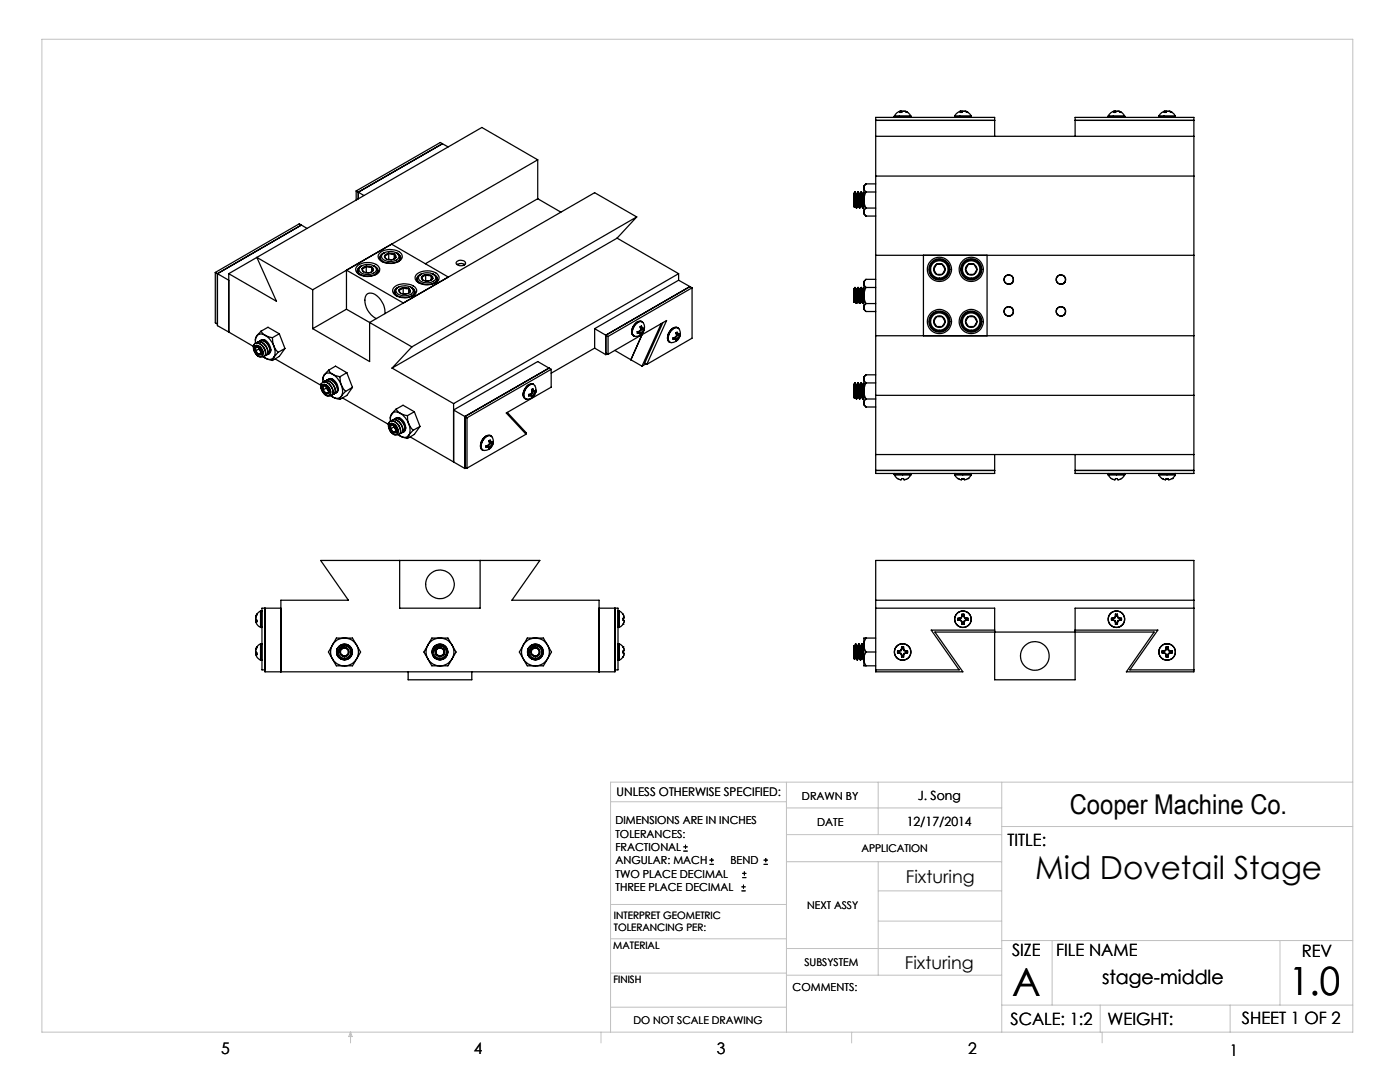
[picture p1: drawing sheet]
<svg xmlns="http://www.w3.org/2000/svg" width="279mm" height="216mm" viewBox="0 0 279 216" stroke-linecap="round" stroke-linejoin="round" font-family="sans-serif">
<g fill="none" stroke="#000" stroke-width=".2">
<path d="M136.4 169.8h.8M136.4 169h.8M136.8 168.6v.8M141.6 172.5h.9M141.6 171.6h.9M142 171.2v.8M148 177.8h.8M148 177h.8M148.1 175.1h.8M148.1 174.3h.8M148.4 176.5v.8M148.6 173.9v.8"/>
<path d="M152.4 172.5h.8M152.4 171.6h.8M152.8 171.2v.8"/>
</g>
<g fill="none" stroke="#c0c0c0" stroke-width=".2">
<path d="M8.4 7.8h261.6v198.2h-261.6zM121.8 160h35.2M157 156.1v49.9M175.3 156.1v10.4M199.9 156.1v49.9M270 156.1h-148.2v49.9M157 166.5h42.9M157 161.2h42.9M157 171.9h42.9M175.3 171.9v22.7M175.3 177.8h24.6M199.9 164.9h70.1"/>
<path d="M121.8 194.2h35.2M121.8 187.3h35.2M121.8 180.5h35.2M157 189.3h42.9M157 194.6h42.9M175.3 183.8h24.6M199.9 187.7h70.1M210 187.7v12.9M255.4 187.7v12.9M70 206v2.1M70 206l.3 .8h-.7zM119.9 206v2.1"/>
<path d="M121.8 201h35.2M170 206v2.1M199.9 200.6h70.1M219.6 200.6v5.4M220 206v2.1M245.5 200.6v5.4"/>
</g>
<g fill="none" stroke="#000" stroke-width=".25">
<path d="M71.1 38.1l.4 .2M71.1 38.1v1.8M71.5 38.3v1.4M71.5 38.3l1.1 .7M88.3 28.7l-.4-.3-16.8 9.7M88.3 28.7l-16.8 9.6M88.3 28.7l1.1 .6M107.3 31.9l-11.1-6.5-44.9 26M107.3 39.7l-22.4 12.9M107.3 39.7l4.6 2.6M107.3 31.9l-44.9 25.9M107.3 31.9v7.8"/>
<path d="M170.4 38.9v.2a3.9 3.9 0 0 0 .5 2.4h.1M170.4 38.6v.3M170.4 39.7v.6M170.4 39.7l.2 1.4M170.4 38.6h.1M170.4 38.9v.8M170.6 38.5l.3 3M170.6 38.3v.2M170.6 38.3l.4 3.2M170.6 38.5l-.2 .1M170.6 38.3l-.2 .3M170.7 38.3l.2 .4"/>
<path d="M170.9 38.7h.1M170.9 38.8l.3 2.3M171 38.7l.1 .4a3.9 3.9 0 0 0 .4 2.4h.1M171 38.7l.3-.4 .3 3.2M171.2 38.3l.3 3.2M171.3 38.3l.3 .4M171.6 38.8l.2 2.3M171.6 38.7l.1 .4a3.9 3.9 0 0 0 .5 2.4M171.8 38.3l.4 3.2M171.9 38.3l-.3 .4M171.9 38.3l.4 3.2M171.9 38.3l.3 .4"/>
<path d="M172.2 38.8l.2 1.9M172.2 38.7l.2 1.1M172.4 37.5l.4 .8M172.4 37.5v2.4M172.4 39.9l.4 1.6M172.4 39.9v2.4M172.4 38.4l-.2 .3M172.8 38.3l-.4 1.6M172.8 36.7l-.3 .4-.1 .4M172.8 36.7l-.4 .4v.4M172.8 38.3h2M172.8 36.7h2"/>
<path d="M174.8 24h23.7M174.8 35.1h63.5M174.8 27.2h63.5M178.5 23.4h.1M178.5 23.4h3.3M178.5 23.2h1M178.5 23.2v.2M178.5 23.2h.1M179.5 23.2h2.3M179.7 22.2l-.7 .3-.5 .7M179.7 22.2v.1M179.7 22.2v.2v-.1"/>
<path d="M179.7 22.3l-.1 .1h.3l.3-.2 .9 .2-.3-.1M180 22.2h.1M180 22.2h-.3M180 22.2v.2M180.6 22.2l.2 .1M180.6 22.2h.1M180.8 22.2l.4 .3 .6 .7M180.8 22.3h.1M181.8 23.2h.1M181.8 23.4h-.1M181.8 23.2v.2M190.5 23.2h.1"/>
<path d="M190.5 23.4h.1M190.5 23.4h3.3M190.5 23.2h3.3M190.5 23.2v.2M191.7 22.2l-.6 .3-.6 .7M191.7 22.2l-.1 .2h.4l.3-.2 .9 .2-.3-.1M191.7 22.2v.2M192 22.2h.2M192 22.2h-.3M192 22.2v.2M192.6 22.2l.3 .1M192.6 22.2h.1"/>
<path d="M192.8 22.2l.7 .5 .3 .5M192.9 22.3h.1M193.8 23.2h.1M193.8 23.4h-.1M193.8 23.2v.2M198.5 27.2v-3.8h-23.7v71.1h23.7v-3.8M214.6 27.2v-3.8h23.7v71.1h-23.7v-3.8M214.6 24h23.7M221.2 23.4h.1M221.2 23.2h.1M221.2 23.4h3.3M221.2 23.2h1"/>
<path d="M221.2 23.2v.2M222.2 23.2h2.2M222.2 23.2h2.3M222.4 22.2l-.7 .3-.5 .7M222.4 22.3l-.1 .1h.3l.3-.2 .9 .2-.3-.1M222.4 22.2v.1M222.4 22.2v.2v-.1M222.6 22.2h.2M222.6 22.2h-.2M222.6 22.2v.2M223.2 22.2l.3 .1M223.4 22.2l.5 .3 .5 .7"/>
<path d="M223.5 22.3h.1M224.4 23.2h.1M224.5 23.4h-.1M224.5 23.2v.2M231.3 23.2h.1M231.3 23.4h.1M231.3 23.2h3.3M231.3 23.4h3.3M231.3 23.2v.2M232.5 22.2l-.7 .3-.5 .7M232.5 22.2l-.2 .2h.4l.3-.2 .9 .2-.3-.1M232.5 22.2v.2"/>
<path d="M232.7 22.2h.2M232.7 22.2h-.2M232.7 22.2v.2M233.4 22.2l.2 .1M233.4 22.2h.1M233.5 22.2l.8 .5 .3 .5M233.6 22.3h.1M234.6 23.2h.1M234.6 23.4h-.1M234.6 23.2v.2M43 54.4l.4 .2M43 54.4v10l.4 .3"/>
<path d="M43.4 54.6v10.4l2.2 1.3M43.4 54.6l2.2 1.3M45.6 54.6v11.7M51.3 51.4l11.1 6.4M51.3 51.4l3.9 8.7-9.6-5.5M51.3 51.4l-5.7 3.2M60.1 44.9l-16.7 9.7M60.1 44.9l-.4-.2-16.7 9.7M60.1 44.9l1.2 .7M62.4 57.8v7.8M69.1 53.9l9-5.2 11.4 6.6-9 5.2zM69.1 53.9v7.8"/>
<path d="M71.2 53.2a3.3 3.3 0 0 1 4.4 .1 1.07 1.07 0 0 1-.8 1.6 3.2 3.2 0 0 1-3.8-.8v-.3zM71.4 54v.4M71.8 53.4a2.29 2.29 0 0 1 3.3 .2 1.07 1.07 0 0 1-1.2 1.2h-.9a1.06 1.06 0 0 1-1.2-1.4zM72.1 53.1a.91 .91 0 0 0-.7 .9 .91 .91 0 0 0 .8 .9 2.59 2.59 0 0 0 3.1-.6 1.03 1.03 0 0 0-.7-1.2M72.2 53a.98 .98 0 0 0-.8 .8 .98 .98 0 0 0 .4 1M72.3 53.6l-.1 .3 .4 .3M72.3 53.6l.3 .6M73.1 53.1l1.1 .2M73.1 53.1l-.4 .1-.4 .4M73.1 53.1l-.8 .5M73.1 53.1l.6 .2h.5M73.1 54.4h-.1"/>
<path d="M73.1 54.4h.5M73.1 53.1v1.3M74.2 53.3a.47 .47 0 0 1 .3 .6M74.2 53.3l.3 .6M74.2 53.3v.9M74.5 53.9a1.58 1.58 0 0 1-1.9 .3M74.5 53.9l-.4 .4M74.5 53a.96 .96 0 0 1 .9 .8 .96 .96 0 0 1-.4 1M75.4 54v.4M75.9 51.4v.4M75.9 50.4a3.4 3.4 0 0 1 4.3 .3 1.15 1.15 0 0 1-.9 1.6 3.2 3.2 0 0 1-3.8-.8 .89 .89 0 0 1 .4-1.1zM76.3 50.8a2.3 2.3 0 0 1 3.3 .2 1.12 1.12 0 0 1-1.2 1.1h-1.3a.9 .9 0 0 1-.8-1.3z"/>
<path d="M76.7 50.5a.91 .91 0 0 0-.8 .9 .91 .91 0 0 0 .8 .9 2.74 2.74 0 0 0 3.1-.6 .82 .82 0 0 0-.5-1.1M76.7 50.4a.96 .96 0 0 0-.9 .8 .96 .96 0 0 0 .5 1M76.8 51a.47 .47 0 0 0 .3 .6M76.8 51l.3 .6M77.6 50.6l1.1 .1M77.6 50.6l-.5 .1-.3 .3M77.6 50.6l-.8 .4M77.6 50.6l.6 .2 .5-.1M77.6 51.8h-.1M77.6 51.8h.5M77.6 50.6v1.2M78.5 57.5a3.3 3.3 0 0 1 4.5 0 1.16 1.16 0 0 1-.8 1.7 3.2 3.2 0 0 1-3.8-.9v-.6z"/>
<path d="M78.7 50.7a.52 .52 0 0 1 .3 .7M78.7 50.7l.3 .7M78.7 50.7v.9M78.8 58.2v.5M79 51.4a1.54 1.54 0 0 1-1.9 .2M79 51.4l-.4 .3M79 50.4a.95 .95 0 0 1 1 .8 .95 .95 0 0 1-.6 1M79.2 57.6a2.25 2.25 0 0 1 3.2 .2 1.12 1.12 0 0 1-1.2 1.2 1.6 1.6 0 0 1-2.2-1.1zM79.5 57.3a.92 .92 0 0 0-.7 .9 .92 .92 0 0 0 .7 .9 2.78 2.78 0 0 0 3.2-.5 .98 .98 0 0 0-.7-1.3M79.6 57.3a.95 .95 0 0 0-.9 .7 .95 .95 0 0 0 .5 1.1M79.7 57.9v.3l.2 .3M79.7 57.9l.2 .6"/>
<path d="M79.9 51.4v.4M80.5 57.4l1.1 .1M80.5 57.4l-.6 .1-.2 .4M80.5 57.4l-.8 .5M80.5 57.4l.6 .2 .5-.1M80.5 58.6h-.1M80.5 58.6l.4 .1M80.5 57.4v1.2M81.6 57.5l.3 .4-.1 .3M81.6 57.5l.2 .7M81.6 57.5v1M81.8 58.2a1.54 1.54 0 0 1-1.9 .3"/>
<path d="M81.8 58.2l-.3 .4M81.9 57.3a.94 .94 0 0 1 .9 .7 .94 .94 0 0 1-.5 1.1M82.7 58.2v.5M83.3 55.6v.5M83.3 54.6a3.3 3.3 0 0 1 4.2 .4 1.07 1.07 0 0 1-.9 1.6 3.2 3.2 0 0 1-3.7-.8 .95 .95 0 0 1 .4-1.2zM83.9 54.8a2.35 2.35 0 0 1 3 .4 1.07 1.07 0 0 1-1.2 1.2h-.9a1.06 1.06 0 0 1-1.2-1.4zM84 54.7a.91 .91 0 0 0-.7 .9 .91 .91 0 0 0 .7 .9 2.59 2.59 0 0 0 3.1-.5 1.03 1.03 0 0 0-.6-1.3M84.1 54.7a.98 .98 0 0 0-.9 .7 .98 .98 0 0 0 .4 1.1M84.1 55.2v.3l.3 .4M84.1 55.2l.3 .7M84.9 54.8l1.1 .2M84.9 54.8l-.4 .1-.4 .3"/>
<path d="M84.9 54.8l-.8 .4M84.9 54.8l.6 .2h.5M84.9 56l-.1 .1M84.9 56l.5 .1M84.9 54.8v1.2M86 55a.47 .47 0 0 1 .4 .6M86 55l.4 .6M86 55v.9M86.4 55.6a1.65 1.65 0 0 1-2 .3M86.4 55.6l-.5 .4M86.4 54.7a.96 .96 0 0 1 .9 .7 .96 .96 0 0 1-.5 1.1M87.2 55.6v.5"/>
<path d="M91.1 52.2a1.14 1.14 0 0 1 1.8 .3 1.1 1.1 0 0 1-1.9-.1zM91.2 52.8l.9-.2 .6 .2M91.3 52.7h.1M92.6 52.7h.1M123.2 47.5l-45 25.9M123.2 47.5l12.2 7.1M127.1 43.3l-44.9 25.9M127.1 43.3l-3.9 4.2M127.1 43.3l-8.4-4.8-44.9 25.8M135.4 55.9l2.3 1.3M135.4 55.9l-16.7 9.7M135.4 54.6v1.3"/>
<path d="M135.4 54.6l-44.9 25.9M137.7 57.2l.4 .2M137.7 57.2l-16.8 9.7M138.1 57.4l-16.7 9.7M138.1 57.4v10.1l-9 5.2M170.4 58v.1a3.9 3.9 0 0 0 .5 2.4M170.4 40.3l.1 1M170.4 57.7v.3M170.4 58.7v.7M170.4 58.7l.2 1.4M170.4 59.4l.1 .9M170.4 57.7h.1"/>
<path d="M170.4 58v.7M170.5 41.3h.1M170.6 41.1h.1M170.6 41.1l-.1 .2M170.6 57.4l.4 3.1 .2-.4M170.6 57.5l-.2 .2M170.6 57.5l.3 3M170.6 57.4v.1M170.6 57.4l-.2 .3M170.7 57.4l.2 .4M170.9 57.8h.1M170.9 57.8l.3 2.3"/>
<path d="M171 57.8l.1 .3a3.9 3.9 0 0 0 .4 2.4M171.2 41.1l-.2 .4M171.2 41.1h.1M171.2 57.4l-.2 .4M171.2 57.4l.1 .1 .3 3 .2-.4M171.2 57.4l.3 3.1M171.3 57.4l.3 .4M171.6 57.8l.2 2.3M171.6 57.8l.1 .3a3.9 3.9 0 0 0 .5 2.4M171.8 41.1l-.2 .4M171.8 41.1h.1M171.8 57.4l-.2 .4"/>
<path d="M171.8 57.4l.4 3.1M171.8 57.4h.1M171.9 57.4l.3 3.1 .2-.2M171.9 57.4l.3 .4M172.2 41.5h.1M172.2 57.8l.2 1.9M172.2 57.8l.2 1.1M172.4 41.2l-.1 .3M172.4 42.3l.1 .5 .3 .3M172.4 42.3v.4l.4 .4M172.4 56.6l.4 .8M172.4 56.6v2.3"/>
<path d="M172.4 58.9l.4 1.7M172.4 58.9v2.4M172.4 57.4l-.2 .4M172.8 41.5l-.4 .8M172.8 57.4l-.4 1.5M172.8 55.7l-.3 .4-.1 .5M172.8 55.7l-.4 .5v.4M172.8 41.5h2M172.8 57.4h2M172.8 43.1h2M172.8 55.7h2M174.8 50.9h63.5"/>
<path d="M184.3 50.9v16.1M186.3 53.8a1.11 1.11 0 0 0 .6 1M186.3 53.8l.6 1M186.9 52.7a1.11 1.11 0 0 0-.6 1.1M186.9 52.7l-.6 1.1M186.9 52.7h1.1M186.9 52.7l.4-.1 .7 .1M186.9 54.8h1.1M186.9 54.8l.4 .1 .7-.1M188 52.7l.6 1.1M188 52.7a1.24 1.24 0 0 1 .6 1.1M188.6 53.8l-.1 .5-.5 .5"/>
<path d="M188.6 53.8l-.6 1M192.7 53.8a1.11 1.11 0 0 0 .6 1M192.7 53.8l.6 1M193.3 52.7a1.11 1.11 0 0 0-.6 1.1M193.3 52.7l-.6 1.1M193.3 52.7l.4-.1 .7 .1M193.3 52.7h1.1M193.3 54.8h1.1M193.3 54.8l.4 .1 .7-.1M194.4 52.7a1.24 1.24 0 0 1 .6 1.1M194.4 52.7l.6 1.1M195 53.8l-.6 1"/>
<path d="M195 53.8l-.2 .5-.4 .5M197 50.9v16.1M202.2 56.2l-.6 .5M212.6 56.2l-.5 .5M45.6 66.3l5 2.8M50.7 68.8l-.1 .7M50.7 68.8l.2-.3a1.96 1.96 0 0 1 2.1 2.4l-.3 .3h-.4M50.7 68.8l-.1 .2a1.99 1.99 0 0 0 1.5 2.3 1.16 1.16 0 0 0-.1-1.9l-.2-.2M50.8 69.1l-.2 .4M50.8 69.1a1.18 1.18 0 0 1 1.7 .9v.5M50.8 69.1l.4-.2 .6 .3M50.9 69.3v.8"/>
<path d="M50.9 70.1l.6 .6M50.9 69.3l.1 .3-.1 .5M50.9 70.1l.4 .2 .2 .4M51 68.5a1.92 1.92 0 0 1 2 2.3l-.3 .4M51 68.5h-.1M51.2 68.4l.2-.1a1.43 1.43 0 0 1 1.7 .8 1.31 1.31 0 0 1 .1 1.8h-.3M51.2 67.1l-.2 .7v.7M51.2 67.1l-.2 .4v.6M51.4 68.3a1.07 1.07 0 0 1 1.3 .3 2.18 2.18 0 0 1 .7 2l-.2 .3M51.5 69.3h-.6M51.5 69.3a1.24 1.24 0 0 1 .6 1.4M51.6 68.2l.2-.2a1.59 1.59 0 0 1 2 1.4l.1 .5-.1 .4-.2 .3-.2 .1"/>
<path d="M51.6 69.6v-.2l.3 .6M51.6 69.6l-.7 .5M51.6 69.6l.3 .4M51.8 69.2l.4 .6a.85 .85 0 0 1-.3 1.4 1.71 1.71 0 0 1-1.3-1.7M51.9 68a1.43 1.43 0 0 1 1.7 .8 1.31 1.31 0 0 1 0 1.8M51.9 68h-.1M51.9 70l.3 .3-.1 .4M51.9 70l.2 .2M52.1 70.7l-.2 .1-.4-.1M52.1 70.7h-.6M52.1 67.9a1.36 1.36 0 0 1 1.8 1.2l.1 .7M52.1 66.1l.8 .8"/>
<path d="M52.1 66.1l-.9 1M52.1 66.1l1.4-.8 2.2 1.3M52.1 70.4l-.6 .3M52.3 67.9l.3-.1 .4 .1M52.5 71.2l.4 .2M52.9 66.9a1.18 1.18 0 0 0-1.7 .2M52.9 66.9a4.2 4.2 0 0 1 1.7 2.1M52.9 66.9l1.5 .5M52.9 71.4l1.5 .5M54 69.8l-.2 .6M54 69.8l-.1 .4M54.4 67.4l.2 1.6"/>
<path d="M54.6 69l.9 1.3M54.6 71.3a1.21 1.21 0 0 1-1.7 .1M54.6 69a2.67 2.67 0 0 1 0 2.3M54.6 71.3l-.2 .6M54.9 71.6l9.1 5.3M55.5 70.3l-.9 1M55.7 66.6l-1.3 .8M55.7 66.6l1.2 2.9M56.9 69.5l-1.4 .8M56.9 69.5l-1.2 1.6-1.3 .8M64.1 76.6v.6M64.1 76.6l.3-.3a1.43 1.43 0 0 1 1.7 .9 1.32 1.32 0 0 1 .1 1.7l-.4 .1"/>
<path d="M64.1 76.6v.2a2.01 2.01 0 0 0 1.5 2.3 1.16 1.16 0 0 0-.1-1.9l-.2-.2M64.3 76.9l-.2 .3M64.3 76.9a1.1 1.1 0 0 1 1.6 .9l.1 .4M64.3 76.9a.66 .66 0 0 1 1 .1M64.3 76.3a1.58 1.58 0 0 1 2.1 1.3l.1 .6v.4l-.3 .3M64.4 77.1v.7M64.4 77.8l.6 .7M64.4 77.1l.1 .3-.1 .4M64.4 77.8l.4 .3 .2 .4M64.7 76.2a.97 .97 0 0 1 1.4 .2 1.75 1.75 0 0 1 .5 2.3h-.2M64.7 74.9l-.2 .6v.7M64.7 74.9l-.2 .3v.6"/>
<path d="M64.8 76a1.65 1.65 0 0 1 2.1 1.4v1l-.3 .3M65 77l-.4-.1-.2 .2M65 77a1.24 1.24 0 0 1 .5 1.5M65 77l-.6 .1M65.1 76l.2-.2a1.96 1.96 0 0 1 2 2.3l-.4 .3M65.1 77.4v-.3l.3 .7M65.1 77.4l-.7 .4M65.1 77.4l.3 .4M65.3 75.8a1.12 1.12 0 0 1 1.3 .3 1.71 1.71 0 0 1 .5 2.3M65.3 77l.4 .5a.85 .85 0 0 1-.3 1.5 1.71 1.71 0 0 1-1.3-1.8M65.4 77.8l.2 .2M65.5 78.5l-.1 .1-.4-.1"/>
<path d="M65.5 78.5h-.5M65.5 75.7a1.24 1.24 0 0 1 1.7 .7l.1 .4a1.29 1.29 0 0 1 0 1.4M65.6 73.9l.8 .8M65.6 73.9l-.9 1M65.6 73.9l1.4-.8 2.2 1.3M65.6 78.2l-.6 .3M65.7 78l-.2 .5M65.8 75.7h.7M66 79l.4 .2M66.4 74.7a1.2 1.2 0 0 0-1.7 .2M66.4 74.7a4.6 4.6 0 0 1 1.7 2.1M66.4 74.7l1.4 .5"/>
<path d="M66.4 79.2l1.4 .5M67.5 77.5l-.1 .5M67.8 75.2l.3 1.6M68.1 76.8l.9 1.3M68.1 79.1a1.3 1.3 0 0 1-1.7 .1M68.1 76.8a2.74 2.74 0 0 1 0 2.3M68.1 79.1l-.3 .6M68.4 79.4l9.1 5.3M69 78.1l-.9 1M69.1 61.7l4.7 2.6M69.1 61.7l-6.7 3.9M69.2 74.4l-1.4 .8"/>
<path d="M69.2 74.4l1.1 2.9M70.3 77.3l-1.3 .8M70.3 77.3l-1.1 1.6-1.4 .8M73.8 64.3v7.8l-11.4-6.5M73.8 64.3l8.4 4.9M76.8 62.6a4.1 4.1 0 0 0-2.8-4.1 1.15 1.15 0 0 0-1.2 1.4 4.2 4.2 0 0 0 2.3 3.7M78.2 73.4l12.3 7.1M82.2 69.2l-4 4.2M105.1 77.3a1.04 1.04 0 0 1 1.6-.4 1.79 1.79 0 0 1-.1 1.9 1.79 1.79 0 0 1-1.7 .8l-.2-.2a1.85 1.85 0 0 1 .4-2.1zM105.5 78.7v.3h.4M105.5 76.8a2.08 2.08 0 0 0-.9 2.5l.1 .1M105.5 78.7l.4 .3"/>
<path d="M105.7 76.8l.7-.1a1.41 1.41 0 0 0-1.7 .9l-.1 .4a1.06 1.06 0 0 0 .2 1.6M105.7 76.8a2.23 2.23 0 0 0-1.1 2.6l.4 .2M105.7 78.7l.5 .3M105.9 79h.3M105.9 78.7v.1M105.9 78.7l.6 .3M106 78.6l-.1 .1M106.1 77.7l.1 .7M106.1 77.7l.3-.1 .1 .3M106.1 77.7l.4 .2M106.2 78.4l-.7 .3M106.2 79l-.1 .3 .3-.1"/>
<path d="M106.2 77.9l.4 .2M106.2 78.4l.4 .3M106.2 79.1l.2 .1M106.3 78.1l-.1 .1M106.3 78.1l.5 .3M106.4 78l-.1 .1M106.5 79l-.1 .2M106.5 77.9l.1 .2M106.6 78.7l-.1 .3M106.6 78.1l.3-.2v.3M106.7 78.1l.2 .1M106.8 78.4l-.2 .3"/>
<path d="M106.9 78.2l-.1 .2M109.6 73.4l.4 .3M109.6 73.4l-16.8 9.7M109.6 73.4l-2.3-1.3-16.8 9.7 2.3 1.3M110 73.7l-16.8 9.7M110 73.7v3.6l-9 5.1 4 4.2-11.8 6.8M118.7 65.6l2.2 1.3M118.7 69.5l2.2 1.3M118.7 65.6v3.9M118.7 69.5l-8.7 5M120.9 66.9l.5 .2M120.9 70.4l.5 .3"/>
<path d="M120.9 66.9v3.9M121.2 70.6l-.3 .2M121.4 67.1v3.6M121.4 70.7l11.6-6.7-3.9 8.7M122.7 69.9l3.2 1.9M125.9 71.8l2.2 1.3M126.5 67.1l-.1-.1a1.78 1.78 0 0 1 .5-2.5 .94 .94 0 0 1 1.2-.3 1.57 1.57 0 0 0-1.8 1.3l-.1 .9a.62 .62 0 0 0 .4 .7M127.1 64.5a.89 .89 0 0 1 1.1-.2 .89 .89 0 0 1 .4 1 1.55 1.55 0 0 1-2.2 1.6 1.94 1.94 0 0 1 .7-2.4zM127.2 66.2a.24 .24 0 0 0 0 .3 .24 .24 0 0 0 .4 0M127.2 64.2a2.01 2.01 0 0 0-.9 2.7M127.2 66.2l.4 .3M127.4 66.1l.4 .4"/>
<path d="M127.6 66.5h.2M127.6 66.2v.1M127.6 66.2l.6 .3M127.6 66.1v.1M127.7 65.2l.1 .7M127.7 65.2a.23 .23 0 0 1 .4-.1 .23 .23 0 0 1 .1 .3M127.7 65.2l.5 .2M127.8 65.9l-.6 .3M127.8 66.5l-.1 .4 .3-.2M127.8 65.4l.5 .2M127.8 65.9l.5 .3M127.8 66.5l.2 .2"/>
<path d="M128 65.6l-.2 .1M128 65.6l.5 .3M128 65.5v.1M128.1 66.8l-2.2 5M128.2 66.5l-.2 .2M128.2 65.4l.1 .2M128.3 66.2l-.1 .3M128.3 65.6l.3-.2v.3M128.4 65.6l.2 .1M128.5 65.9l-.2 .3M128.6 65.7l-.1 .2M128.9 72.6l-.8 .5"/>
<path d="M132 64.6l-3.9 8.5M132.3 64.4l-3.6 8.1 .4 .2M133.6 68.2v.1M134.3 67.4a.22 .22 0 0 0 .1 .4 .22 .22 0 0 0 .3-.1M134.3 65.5a1.9 1.9 0 0 0-.8 2.6M134.3 67.4l.4 .3M134.4 65.4a2.23 2.23 0 0 0-1.1 2.7l.3 .1M134.5 67.4l.5 .3M134.7 67.7h.3M134.7 67.4v.1M134.7 67.4l.6 .3M134.8 67.3l-.1 .1"/>
<path d="M134.9 66.4l.1 .7M134.9 66.4a.22 .22 0 0 1 .3-.1 .22 .22 0 0 1 .1 .3M134.9 66.4l.4 .2M135 67.1l-.7 .3M135 67.7l-.1 .4 .2-.2M135 66.6l.4 .3M135 67.1l.4 .3M135 67.8l.1 .1M135.1 66.8l-.1 .1M135.1 66.8l.5 .3M135.2 65.4a1.65 1.65 0 0 1 .4 2.1 1.65 1.65 0 0 1-2 .7M135.2 65.4h.1a1.57 1.57 0 0 0-1.8 1.3l-.2 .8v.3l.5 .5"/>
<path d="M135.2 65.4a2.05 2.05 0 0 0-1.6 2.8M135.2 65.4l-.3-.1-.5 .1M135.2 66.7l-.1 .1M135.3 67.7l-.2 .2M135.3 66.6l.1 .3M135.4 67.4l-.1 .3M135.4 66.9l.3-.3v.3M135.5 66.8l.2 .1M135.6 67.1l-.2 .3M135.7 66.9l-.1 .2M170.4 76.7v.3M170.4 77l.2 2.2"/>
<path d="M170.4 77.8v.6M170.4 77.8l.2 1.4M170.4 78.4l.1 1M170.4 76.7h.1M170.4 77v.8M170.5 79.4h.1M170.5 60.3h.1M170.6 79.2h.1M170.6 60.1h.1M170.6 79.2l-.1 .2M170.6 60.1l-.1 .2M170.6 76.6l-.2 .1"/>
<path d="M170.6 76.6l.3 3M170.6 76.4v.2M170.6 76.4l.4 3.2M170.6 76.4l-.2 .3M170.6 79.2l.4 .4M170.7 76.4l.2 .4M170.9 76.8h.1M170.9 60.5h.1M170.9 76.9l.3 2.3M171 76.8l.3 2.4M171.2 76.4l-.2 .4M171.2 79.2l-.2 .4"/>
<path d="M171.2 79.2h.1M171.2 60.1h.1M171.2 76.4l.3 3.2M171.2 76.4l.1 .2 .3 3M171.3 79.2l.3 .4M171.3 76.4l.3 .4M171.5 60.5h.1M171.6 76.9l.2 2.3M171.6 76.8l.3 2.4M171.8 76.4l-.2 .4M171.8 79.2l-.2 .4M171.8 79.2h.1"/>
<path d="M171.8 60.1h.1M171.8 76.4l.4 3.2M171.8 76.4h.1M171.9 79.2l.3 .4M171.9 76.4l.4 3.2M171.9 76.4l.3 .4M172.2 79.6h.1M172.2 60.5h.1M172.2 76.9l.2 1.9M172.2 76.8l.2 1.1M172.4 79.3l-.1 .3M172.4 75.6l.4 .8"/>
<path d="M172.4 75.6v2.4M172.4 78l.4 1.6M172.4 78v2.4M172.4 61.3l.1 .5 .3 .4M172.4 61.3v.4l.4 .5M172.4 76.5l-.2 .3M172.8 76.4l-.4 1.6M172.8 79.6l-.4 .8M172.8 74.8l-.3 .4-.1 .4M172.8 74.8l-.4 .4v.4M172.8 60.6l-.4 .7M172.8 76.4h2"/>
<path d="M172.8 74.8h2M172.8 79.6h2M172.8 60.6h2M172.8 62.2h2M174.8 67h63.5M174.8 78.9h63.5M186.3 64.2a1.11 1.11 0 0 0 .6 1M186.3 64.2l.6 1M186.9 63.2a1.11 1.11 0 0 0-.6 1M186.9 63.2l-.6 1M186.9 63.2h1.1M186.9 63.2a.99 .99 0 0 1 1.1 0"/>
<path d="M186.9 65.2l.4 .1 .7-.1M186.9 65.2h1.1M188 63.2l.4 .3 .2 .7M188 63.2l.6 1M188.6 64.2l-.6 1M188.6 64.2l-.2 .7-.4 .3M192.7 64.2a1.11 1.11 0 0 0 .6 1M192.7 64.2l.6 1M193.3 63.2l-.6 1M193.3 63.2a1.11 1.11 0 0 0-.6 1M193.3 63.2h1.1M193.3 63.2a.99 .99 0 0 1 1.1 0"/>
<path d="M193.3 65.2h1.1M193.3 65.2l.4 .1 .7-.1M194.4 63.2l.3 .3 .3 .7M194.4 63.2l.6 1M195 64.2l-.3 .7-.3 .3M195 64.2l-.6 1M202.2 62.5l-.6 .5M212.6 62.5l-.5 .5M77.6 84.3v.7M77.6 84.3l.3-.2a1.92 1.92 0 0 1 2 2.3l-.2 .3h-.4M77.6 84.3l-.1 .3a2.14 2.14 0 0 0 1.6 2.2 1.14 1.14 0 0 0-.1-1.9l-.3-.2M77.8 84.6l-.2 .4"/>
<path d="M77.8 84.6a1.14 1.14 0 0 1 1.6 .9v.5M77.8 84.6l.4-.1 .5 .2M77.8 84.1a1.6 1.6 0 0 1 2.1 1.3v1l-.2 .3M77.9 84.8v.8M77.9 85.6l.6 .7M77.9 84.8l.1 .4-.1 .4M77.9 85.6l.3 .3 .3 .4M78.1 84l.2-.2a1.61 1.61 0 0 1 2 1.4l.1 .5-.1 .5-.4 .3M78.2 82.6l-.2 .4-.1 1M78.2 82.6l-.2 .4-.1 .6M78.3 83.8h.1a1.43 1.43 0 0 1 1.6 .8 1.32 1.32 0 0 1 .2 1.8M78.5 84.8l-.4-.1-.2 .1"/>
<path d="M78.5 84.8a1.24 1.24 0 0 1 .5 1.5M78.5 84.8h-.6M78.6 83.7l.1-.2a1.96 1.96 0 0 1 2.1 2.4l-.2 .3h-.3M78.6 85.2v-.3l.3 .6M78.6 85.2l-.7 .4M78.6 85.2l.3 .3M78.7 83.5a1.8 1.8 0 0 1 1.8 .8 1.8 1.8 0 0 1 .1 1.8v.1M78.7 84.7l.6 1a.64 .64 0 0 1-.1 .8 .64 .64 0 0 1-.8 0 1.72 1.72 0 0 1-.8-1.5M78.9 85.5l.2 .3-.1 .5M78.9 85.5l.2 .3M79 86.3l-.2 .1-.3-.1M79 86.3h-.5"/>
<path d="M79 83.4a1.6 1.6 0 0 1 1.9 1.6l-.1 1M79.1 81.6l.8 .9M79.1 81.6l-.9 1M79.1 81.6l1.3-.7 2.3 1.3M79.1 85.9l-.6 .4M79.2 83.4l.7 .1M79.5 86.7l.4 .3M79.9 82.5a1.16 1.16 0 0 0-1.7 .1M79.9 82.5a3.9 3.9 0 0 1 1.7 2.1M79.9 82.5l1.4 .4M79.9 87l1.4 .5M80.2 86.4h-.1"/>
<path d="M81 85.3l-.1 .5M81.3 82.9l.3 1.7M81.6 84.6l.8 1.3M81.6 86.9a1.16 1.16 0 0 1-1.7 .1M81.6 84.6a2.37 2.37 0 0 1 0 2.3M81.6 86.9l-.3 .6M81.8 87.2l11 6.3M82.4 85.9l-.8 1M82.7 82.2l-1.4 .7M82.7 82.2l1.1 2.9M83.8 85.1l-1.4 .8M83.8 85.1l-1.1 1.6-1.4 .8"/>
<path d="M90.5 80.5v11.7M92.8 83.1l.4 .3M92.8 93.2l.4 .2M92.8 83.1v10.4M93.1 93.3l-.3 .2M93.2 83.4v10M96.9 87.3a.91 .91 0 0 1 1.1-.3 .91 .91 0 0 1 .5 1.1 1.57 1.57 0 0 1-2.3 1.5l-.2-.5 .2-.8zM97 89a.22 .22 0 0 0 0 .3 .22 .22 0 0 0 .4-.1M97 87a1.94 1.94 0 0 0-.8 2.6M97 89l.4 .2M97.2 88.9l.4 .3M97.4 89.2h.2"/>
<path d="M97.4 88.9v.2M97.4 88.9l.6 .3M97.4 88.8v.1M97.6 88v.7M97.6 88a.22 .22 0 0 1 .3-.2 .22 .22 0 0 1 .1 .4M97.6 88l.4 .2M97.6 88.7l-.6 .3M97.6 89.2v.4l.2-.1M97.6 88.2l.5 .2M97.6 88.7l.5 .2M97.6 89.3l.2 .2M97.8 88.3l-.1 .1"/>
<path d="M97.8 88.3l.5 .4M97.9 86.9l.1 .1a1.57 1.57 0 0 0-1.9 1.3l-.1 .8 .1 .5 .4 .3M97.9 86.9a1.98 1.98 0 0 0-1.9 2.7l.3 .2M97.9 88.3h-.1M98 89.2l-.2 .3M98 88.2l.1 .2M98.1 88.9l-.1 .3M98.1 88.4l.3-.2v.3M98.2 88.4l.2 .1M98.3 88.7l-.2 .2M98.4 88.5l-.1 .2M101.2 82.3l3.9 4.1-.2 .1"/>
<path d="M172.4 80.4l.1 .5 .3 .3M172.4 80.4v.4l.4 .4M172.8 81.2h2M174.8 93.9h23.7M174.8 90.7h63.5M178.5 94.7v.1M178.5 94.5h3.3M178.5 94.7h3.3M178.5 94.5v.2M178.5 94.8a1.2 1.2 0 0 0 1.4 .8l.1-.1a.24 .24 0 0 1 .2 0 .24 .24 0 0 1 .2 .2l.9-.3 .5-.6M178.5 94.8h3.3M178.5 94.5h.1"/>
<path d="M181.7 94.5h.1M181.8 94.7v.1M181.8 94.5v.2M190.5 94.7v.1M190.5 94.8l.7 .7M190.5 94.5h3.3M190.5 94.8h3.3M190.5 94.7h3.3M190.5 94.5v.2M190.6 94.5h-.1M191.2 95.5l.3 .1a.37 .37 0 0 0 .6-.1h.3a.39 .39 0 0 0 .3 .2 .39 .39 0 0 0 .4-.2h.1M191.2 95.5h.1"/>
<path d="M193.2 95.5h.1M193.7 94.5h.1M193.8 94.7v.1M193.8 94.8l-.6 .7M193.8 94.5v.2M214.6 93.9h23.7M221.2 94.7v.1M221.2 94.8l.5 .6 .9 .3a.29 .29 0 0 1 .3-.2 .29 .29 0 0 1 .2 .2l.7-.2M221.2 94.5h3.3M221.2 94.8h3.2M221.2 94.7h3.3M221.2 94.5v.2"/>
<path d="M221.2 94.5h.1M223.8 95.5h.1M224.4 94.5h.1M224.4 94.8l-.6 .7M224.5 94.7l-.1 .1M224.5 94.5v.2M231.3 94.7v.1M231.3 94.8l.6 .7M231.3 94.5h3.3M231.3 94.7h3.3M231.3 94.8h3.3M231.3 94.5v.2"/>
<path d="M231.3 94.5h.1M231.9 95.5l.4 .2a.22 .22 0 0 0 .3 0 .22 .22 0 0 0 .1-.2 .3 .3 0 0 1 .3 0 .3 .3 0 0 1 .2 .2l.7-.2M231.9 95.5h.1M233.9 95.5h.1M234.5 94.5h.1M234.6 94.7v.1M234.6 94.8l-.7 .7M234.6 94.5v.2M79.8 111.8v9.6h16v-9.6M174.8 111.8h63.5v22.3h-13.5l5.5-8h-43.7l5.6 8h-17.4zM174.8 119.8h63.5M51 124l.4 .8 .6 .4"/>
<path d="M51 130.5l.3 .7 .7 .5M51 123.8l.1 .2M51 124h.1M51 130.3l.1 .2M51 130.5h.1M51 130.3h.2M51 124h.3h-.2M51 130.5h.3M51.1 122.9v.2M51.1 123.5l-.1 .3M51.1 122.9l.2-.3-.3 .7 .3 .5M51.1 129.4v.2"/>
<path d="M51.1 130.1l-.1 .2M51.1 130.1l.2 .2M51.1 129.4l.2-.3-.3 .8 .1 .2M51.1 122.9h.1M51.1 129.4h.1M51.2 123.7l-.2 .1M51.3 123.8v.3l-.2-.1M51.3 130.3v.4l-.2-.2M52 125.2h.1M52 121.9l-.7 .5-.2 .5M52 128.4h.1M52 131.7h.1"/>
<path d="M52 128.4l-.6 .5-.3 .6M52 121.9v3.3M52 128.4v3.3M52.1 121.9h-.1M52.1 121.9v3.3M52.1 128.4v3.3M52.1 125.2h.1M52.1 121.9h.1M52.1 131.7h.1M52.1 128.4h.1M52.2 121.9l.1 .1M52.2 128.4l.1 .1"/>
<path d="M52.2 121.9v3.3M52.2 128.4v3.3M52.3 125.1l-.1 .1M52.3 131.7h-.1M52.9 121.4v12.7h69.8v-12.7M56.1 121.4h-3.8v12.3h.6M56.1 134.1v-14.3h13.4l-5.5-8h43.7l-5.5 8h17.4v14.3M66.4 128.7a2.7 2.7 0 0 0 0 2.8M66.4 128.7l-.9 1.4 .9 1.4M66.4 131.5a2.61 2.61 0 0 0 2.4 1.4M66.4 131.5l.7 1.4h1.7M67.3 129.5l.2 .6"/>
<path d="M67.3 129.5a1.6 1.6 0 0 1 2.4-.7 1.6 1.6 0 0 1 0 2.6 1.6 1.6 0 0 1-2.4-.7M67.6 131.1a1.55 1.55 0 0 1 .7-2.5 1.55 1.55 0 0 1 2 1.7 1.55 1.55 0 0 1-2.4 1.1l-.3-.3M67.9 130.6l.5 .4h.4M67.9 130.6l.9 .4M67.9 129.6v1M67.9 129.6l-.1 .4 .1 .6M68.1 128.8a1.45 1.45 0 0 1 1.9 .5 1.45 1.45 0 0 1-.3 1.9M68.8 129.2l-.9 .4M68.8 129.2l-.5 .1-.4 .3M68.8 129.2l.4 .1 .3 .3M68.8 129.2l.7 .4M68.8 127.3h-1.7l-.7 1.4"/>
<path d="M68.8 127.3a2.61 2.61 0 0 0-2.4 1.4M68.8 127.3a2.71 2.71 0 0 1 2.4 1.4M68.8 127.3h1.5l.9 1.4M68.9 128.9h-.6a1.05 1.05 0 0 0-.7 .9M69.1 128.9h-.6a1.33 1.33 0 0 0-1 1.2M69.1 128.9a1.42 1.42 0 0 1 .4 2.5 1.42 1.42 0 0 1-2.3-1l.1-.9M69.1 128.9a1.26 1.26 0 0 1 .9 1.5 1.26 1.26 0 0 1-1.4 .9 1.26 1.26 0 0 1-1.1-1.2M69.5 130.6l-.4 .4h-.3M69.5 130.6l-.7 .4M69.5 129.6l.2 .4-.2 .6M69.5 129.6v1M71.2 131.5a2.71 2.71 0 0 1-2.4 1.4"/>
<path d="M71.2 128.7a2.7 2.7 0 0 1 0 2.8M71.2 131.5l-.9 1.4h-1.5M71.2 128.7l.8 1.4-.8 1.4M81.5 134.1v1.5h12.7v-1.5M85.4 128.7a2.7 2.7 0 0 0 0 2.8M85.4 128.7l-.8 1.4 .8 1.4M85.4 131.5a2.61 2.61 0 0 0 2.4 1.4M85.4 131.5l.8 1.4h1.6M86.3 129.5l.2 .6M86.3 129.5a1.6 1.6 0 0 1 2.5-.7 1.6 1.6 0 0 1 0 2.6 1.6 1.6 0 0 1-2.5-.7M86.6 131.1a1.55 1.55 0 0 1 .8-2.5 1.55 1.55 0 0 1 1.9 1.7 1.55 1.55 0 0 1-2.4 1.1l-.3-.3M87 130.6l.8 .4"/>
<path d="M87 130.6l.5 .4h.3M87 129.6v1M87 129.6l-.1 .4 .1 .6M87.2 128.8a1.45 1.45 0 0 1 1.8 .5 1.45 1.45 0 0 1-.2 1.9M87.8 129.2l-.5 .1-.3 .3M87.8 129.2l-.8 .4M87.8 129.2l.8 .4M87.8 129.2l.5 .1 .3 .3M87.8 127.3h-1.6l-.8 1.4M87.8 127.3a2.61 2.61 0 0 0-2.4 1.4M87.8 127.3a2.71 2.71 0 0 1 2.4 1.4M87.8 127.3h1.6l.8 1.4"/>
<path d="M87.9 128.9h-.6a1.05 1.05 0 0 0-.7 .9M88.2 128.9h-.7a1.33 1.33 0 0 0-1 1.2M88.2 128.9a1.42 1.42 0 0 1 .3 2.5 1.42 1.42 0 0 1-2.2-1v-.9M88.2 128.9a1.26 1.26 0 0 1 .8 1.5 1.26 1.26 0 0 1-1.4 .9 1.26 1.26 0 0 1-1.1-1.2M88.6 130.6l-.4 .4h-.4M88.6 130.6l-.8 .4M88.6 129.6l.1 .4-.1 .6M88.6 129.6v1M90.2 131.5a2.71 2.71 0 0 1-2.4 1.4M90.2 128.7a2.7 2.7 0 0 1 0 2.8M90.2 131.5l-.8 1.4h-1.6M90.2 128.7l.8 1.4-.8 1.4"/>
<path d="M104.5 128.7a2.7 2.7 0 0 0 0 2.8M104.5 128.7l-.9 1.4 .9 1.4M104.5 131.5a2.61 2.61 0 0 0 2.4 1.4M104.5 131.5l.7 1.4h1.7M105.4 129.5l.2 .6M105.4 129.5a1.6 1.6 0 0 1 2.4-.7 1.6 1.6 0 0 1 0 2.6 1.6 1.6 0 0 1-2.4-.7M105.7 131.1a1.55 1.55 0 0 1 .7-2.5 1.55 1.55 0 0 1 2 1.7 1.55 1.55 0 0 1-2.4 1.1l-.3-.3M106 130.6l.9 .4M106 130.6l.5 .4h.4M106 129.6v1M106 129.6l-.1 .4 .1 .6M106.2 128.8a1.45 1.45 0 0 1 1.9 .5 1.45 1.45 0 0 1-.3 1.9"/>
<path d="M106.9 129.2l-.5 .1-.4 .3M106.9 129.2l-.9 .4M106.9 129.2l.4 .1 .3 .3M106.9 129.2l.7 .4M106.9 127.3h-1.7l-.7 1.4M106.9 127.3a2.61 2.61 0 0 0-2.4 1.4M106.9 127.3a2.71 2.71 0 0 1 2.4 1.4M106.9 127.3h1.5l.9 1.4M107 128.9h-.6a1.05 1.05 0 0 0-.7 .9M107.2 128.9h-.6a1.33 1.33 0 0 0-1 1.2M107.2 128.9a1.42 1.42 0 0 1 .4 2.5 1.42 1.42 0 0 1-2.3-1l.1-.9M107.2 128.9a1.26 1.26 0 0 1 .9 1.5 1.26 1.26 0 0 1-1.4 .9 1.26 1.26 0 0 1-1.1-1.2"/>
<path d="M107.6 130.6l-.4 .4h-.3M107.6 130.6l-.7 .4M107.6 129.6l.2 .4-.2 .6M107.6 129.6v1M109.3 131.5a2.71 2.71 0 0 1-2.4 1.4M109.3 128.7a2.7 2.7 0 0 1 0 2.8M109.3 131.5l-.9 1.4h-1.5M109.3 128.7l.8 1.4-.8 1.4M119.6 121.4h3.7v12.3h-.6M123.3 125.1l.1 .1M123.3 131.7h.1M123.4 121.9l-.1 .1"/>
<path d="M123.4 128.4l-.1 .1M123.4 121.9v3.3M123.4 128.4v3.3M123.4 125.2h.1M123.4 121.9h.1M123.4 131.7h.1M123.4 128.4h.1M123.5 125.2h.1M123.5 121.9h.1M123.5 131.7h.1M123.5 128.4h.1M123.5 121.9v3.3"/>
<path d="M123.5 128.4v3.3M123.6 121.9l.7 .6M123.6 128.4l.7 .7M123.6 121.9v3.3M123.6 128.4v3.3M124.3 124.6l-.7 .6M124.3 129.1l.2 .3a.31 .31 0 0 1 .1 .4 .31 .31 0 0 1-.3 .2v.3a.35 .35 0 0 1 .3 .3 .35 .35 0 0 1-.2 .4l-.4 .5-.4 .2M124.3 122.6l.2 .3a.28 .28 0 0 1 .1 .3 .28 .28 0 0 1-.3 .2v.4a.4 .4 0 0 1 .3 .3 .4 .4 0 0 1-.2 .4l-.1 .1M124.3 124.6h.1M124.3 122.5v.1M124.3 129.1h.1M170.4 128.9l.1 2.7-.1-.2z"/>
<path d="M170.4 128.9h.1M170.4 128.9l.3 2.4M170.5 128.9l.3 2.3M170.7 128.6l.3 2.6 .1 .5M170.7 131.3l-.1 .3M170.7 131.3h.1M170.8 131.3l.2 .4M170.8 128.5l.3 .4M170.8 128.5l-.3 .4M170.8 128.5l.3 3.2M171.1 128.9h.1M171.1 128.9l.3 2.4"/>
<path d="M171.1 128.9l.3 2.3M171.3 128.5l-.2 .4M171.3 128.6l.4 3.1M171.4 131.3l-.3 .4M171.4 131.3l.3 .4M171.4 128.5h.1M171.4 128.5l.3 .4M171.4 128.5l.4 3.2M171.7 128.9h.1M171.7 128.9l.3 2.4M171.7 131.7h.1M171.8 128.9l.2 2.3"/>
<path d="M172 128.6l.3 3.1-.3-.4M172 128.5l-.2 .4M172 131.3l-.2 .4M172 131.3h.1M172 128.5h.1M172.1 128.5l.2 .4M172.1 128.5l.2 3.2M172.3 128.9h.1M172.3 128.9l.1 .3M172.4 128.7l.4 1.4M172.4 128.7v2.8M172.4 131.5l.1 .8 .3 .6"/>
<path d="M172.4 131.5v1.4h.4M172.8 127.3l-.3 .7-.1 .7M172.8 130.1l-.3 .7-.1 .7M172.8 127.3h-.4v1.4M172.8 127.3h2M172.8 130.1h2M172.8 132.9h2M174.8 121.4h23.7v14.2h16.1v-14.2h23.7M179.1 129.9h.4M179.1 129.9v.4M179.1 130.3h.4M179.1 129.9l.2 .1"/>
<path d="M179.3 130v.2M179.3 130h.2M179.3 130.2h.2M179.3 130.2l-.2 .1M179.5 130.3l.3 .1M179.5 129.9v.1M179.5 130.2v.1M179.5 130.2l.3 .2M179.8 129.8l-.3 .1M179.8 130.4l.1 .3M179.8 129.8h.1M179.8 130.4h.1"/>
<path d="M179.8 129.8l-.3 .2M179.8 130.4l.2 .3M179.9 129.4l-.1 .4M179.9 130.7l.1 .4M179.9 130.7h.1M179.9 129.4l.1 .1M180 131.1h.3M180 129.1h.3M180 129.1l-.1 .3M180 129.1v.1M180 131v.1M180 131h.3"/>
<path d="M180 129.2h.3M180 129.5l-.2 .3M180 129.2v.3M180 130.7v.3M180.3 130.7h.1M180.3 129.5l.1 .3M180.3 131v.1M180.3 129.2v.3M180.3 130.7v.3M180.3 130.7v.4M180.3 129.4l.2 .4M180.3 129.1v.3"/>
<path d="M180.3 129.1v.1M180.3 129.4v.1M180.4 129.8l.4 .2M180.4 130.4l-.1 .3M180.4 130.4h.1M180.5 130.4l-.2 .3M180.5 129.8l.3 .1M180.5 129.8h-.1M180.8 130.3l-.3 .1M180.8 129.9h.3M180.8 130h.2M180.8 130.2h.2"/>
<path d="M180.8 129.9v.1M180.8 130.2v.1M180.8 130.2l-.4 .2M181 130.2l.1 .1M181 130v.2M181.1 130.3h-.3M181.1 129.9v.4M181.1 129.9l-.1 .1M191.2 123.4v.4M191.2 123.8h.3M191.2 123.4h.1M191.3 123.4v.3"/>
<path d="M191.3 123.4h.3M191.3 123.7h.3M191.3 123.7l-.1 .1M191.5 123.3l-.3 .1M191.5 123.8l.3 .1M191.5 123.3l.1 .1M191.6 123.7l-.1 .1M191.6 123.7l.3 .1M191.8 123.2l-.3 .1M191.8 123.9l.2 .3M191.8 123.2l.1 .1M191.9 123.3l-.3 .1"/>
<path d="M191.9 123.8l-.1 .1M191.9 123.8l.1 .4M192 122.9l-.2 .3M192 124.2v.4M192 124.6h.4M192 122.6h.4M192 122.6v.3M192 122.9h.1M192 122.6v.1M192 124.4v.2M192 122.7h.3M192 124.4h.3"/>
<path d="M192 122.9l-.1 .4M192 124.2h.1M192 122.7v.2M192 124.2v.2M192.3 122.9l.2 .4M192.3 122.9h.1M192.3 124.2h.1M192.3 122.7v.2M192.3 124.2v.2M192.3 124.4l.1 .2M192.4 122.9l.1 .3M192.4 124.2v.4"/>
<path d="M192.4 122.6v.3M192.4 122.6l-.1 .1M192.5 123.3l.3 .1M192.5 123.8l-.2 .4M192.5 123.8v.1M192.5 123.2l.3 .1M192.5 123.9l-.1 .3M192.5 123.2v.1M192.8 123.7l-.3 .1M192.8 123.7v.1M192.8 123.4h.2M192.8 123.7h.2"/>
<path d="M192.8 123.8l-.3 .1M192.8 123.8h.4M192.8 123.3l.4 .1M192.8 123.3v.1M193 123.7l.2 .1M193 123.4v.3M193.2 123.4v.4M193.2 123.4h-.2M198.5 125.7h-12.7l5.6 8h-16.6M214.6 125.7h16.5l-5.6 8h12.8M221.8 123.4v.4M221.8 123.8h.4"/>
<path d="M221.8 123.4h.2M222 123.4v.3M222 123.4h.2M222 123.7h.2M222 123.7l-.2 .1M222.2 123.3l-.4 .1M222.2 123.8l.3 .1M222.2 123.3v.1M222.2 123.7v.1M222.2 123.7l.3 .1M222.5 123.2l-.3 .1M222.5 123.9l.1 .3"/>
<path d="M222.5 123.2v.1M222.5 123.3l-.3 .1M222.5 123.8v.1M222.5 123.8l.2 .4M222.6 122.9l-.1 .3M222.6 124.2v.4M222.6 124.6h.4M222.6 122.6h.4M222.6 122.6v.3M222.6 122.9h.1M222.6 122.6l.1 .1M222.7 124.4l-.1 .2"/>
<path d="M222.7 124.4h.3M222.7 122.7h.3M222.7 122.9l-.2 .4M222.7 124.2h-.1M222.7 122.7v.2M222.7 124.2v.2M223 122.9h.1M223 124.2h.1M223 122.9l.1 .4M223 124.4v.2M223 122.7v.2M223 124.2v.2"/>
<path d="M223 122.6v.3M223 122.6v.1M223 124.2v.4M223 122.9l.2 .3M223.1 123.8l.1 .1M223.1 123.8l-.1 .4M223.1 123.3l.3 .1M223.2 123.9l-.2 .3M223.2 123.2l.2 .1M223.2 123.2l-.1 .1M223.4 123.8l-.2 .1M223.4 123.8h.4"/>
<path d="M223.4 123.3l.4 .1M223.4 123.4h.3M223.4 123.7h.3M223.4 123.7l-.3 .1M223.4 123.3v.1M223.4 123.7v.1M223.7 123.7l.1 .1M223.7 123.4v.3M223.8 123.4v.4M223.8 123.4h-.1M231.9 129.9h.4M231.9 129.9v.4"/>
<path d="M231.9 130.3h.4M231.9 129.9l.2 .1M232.1 130v.2M232.1 130h.2M232.1 130.2h.2M232.1 130.2l-.2 .1M232.3 130.3l.3 .1M232.3 129.9v.1M232.3 130.2v.1M232.3 130.2l.3 .2M232.6 129.8l-.3 .1M232.6 130.4l.1 .3"/>
<path d="M232.6 129.8h.1M232.6 130.4h.1M232.6 129.8l-.3 .2M232.6 130.4l.2 .3M232.7 129.4l-.1 .4M232.7 130.7v.4M232.7 130.7h.1M232.7 129.4l.1 .1M232.7 131.1h.4M232.7 129.1h.4M232.7 129.1v.3M232.7 129.1l.1 .1"/>
<path d="M232.8 131l-.1 .1M232.8 131h.2M232.8 129.2h.2M232.8 129.5l-.2 .3M232.8 129.2v.3M232.8 130.7v.3M233 130.7h.1M233 129.5l.2 .3M233 129.2v.3M233 130.7v.3M233 131l.1 .1M233.1 130.7v.4"/>
<path d="M233.1 129.4l.2 .4M233.1 129.1v.3M233.1 129.1l-.1 .1M233.1 129.4l-.1 .1M233.2 130.4h.1M233.2 130.4l-.2 .3M233.2 129.8l.3 .2M233.3 130.4l-.2 .3M233.3 129.8l.3 .1M233.3 129.8h-.1M233.5 130.2l-.3 .2M233.5 130.2l.1 .1"/>
<path d="M233.5 130h.3M233.5 130.2h.3M233.6 130.3l-.3 .1M233.6 129.9h.3M233.6 129.9l-.1 .1M233.8 130.2l.1 .1M233.8 130v.2M233.9 130.3h-.3M233.9 129.9v.4M233.9 129.9l-.1 .1"/>
<circle cx="187.5" cy="53.8" r="1.74"/>
<circle cx="187.5" cy="53.7" r="2.11"/>
<circle cx="187.5" cy="53.7" r="2.42"/>
<circle cx="187.5" cy="53.8" r="1.98"/>
<circle cx="193.8" cy="53.8" r="1.74"/>
<circle cx="193.8" cy="53.7" r="2.11"/>
<circle cx="193.8" cy="53.7" r="2.42"/>
<circle cx="193.8" cy="53.8" r="1.98"/>
<circle cx="201.3" cy="55.8" r=".91"/>
<circle cx="201.3" cy="55.8" r=".94"/>
<circle cx="211.7" cy="55.8" r=".91"/>
<circle cx="211.7" cy="55.8" r=".94"/>
<circle cx="187.5" cy="64.2" r="1.73"/>
<circle cx="187.5" cy="64.2" r="1.98"/>
<circle cx="187.5" cy="64.2" r="2.1"/>
<circle cx="187.5" cy="64.2" r="2.41"/>
<circle cx="193.8" cy="64.2" r="1.73"/>
<circle cx="193.8" cy="64.2" r="1.98"/>
<circle cx="193.8" cy="64.2" r="2.1"/>
<circle cx="193.8" cy="64.2" r="2.41"/>
<circle cx="201.3" cy="62.1" r=".91"/>
<circle cx="201.3" cy="62.1" r=".94"/>
<circle cx="211.7" cy="62.1" r=".91"/>
<circle cx="211.7" cy="62.1" r=".94"/>
<circle cx="87.8" cy="116.6" r="2.85"/>
<circle cx="68.7" cy="130.1" r=".8"/>
<circle cx="87.8" cy="130.1" r=".8"/>
<circle cx="106.8" cy="130.1" r=".8"/>
<circle cx="180.1" cy="130.1" r="1.64"/>
<circle cx="192.2" cy="123.6" r="1.65"/>
<circle cx="192.2" cy="123.5" r="1.66"/>
<circle cx="206.5" cy="130.9" r="2.86"/>
<circle cx="222.8" cy="123.5" r="1.66"/>
<circle cx="222.8" cy="123.6" r="1.64"/>
<circle cx="232.9" cy="130.1" r="1.65"/>
</g>
<g font-size="7.8">
<text x="202" y="198.7">A</text>
<text x="257.3" y="198.6">1.0</text>
</g>
<text font-size="6.3" x="206.6" y="175.5">Mid Dovetail Stage</text>
<text font-size="5.4" x="213.5" y="162.4">Cooper Machine Co.</text>
<text font-size="3.9" x="219.9" y="196.3">stage-middle</text>
<g font-size="3.5">
<text x="180.8" y="176.1">Fixturing</text>
<text x="180.6" y="193.4">Fixturing</text>
</g>
<g font-size="3.4">
<text x="201.1" y="168.8">TITLE:</text>
<text x="202" y="190.8">SIZE</text>
<text x="210.8" y="190.9">FILE NAME</text>
<text x="259.8" y="191">REV</text>
<text x="201.7" y="204.5">SCALE: 1:2</text>
<text x="221" y="204.5">WEIGHT:</text>
<text x="247.8" y="204.4">SHEET 1 OF 2</text>
</g>
<g font-size="3.2">
<text x="44.2" y="210.4">5</text>
<text x="94.6" y="210.3">4</text>
<text x="143.1" y="210.4">3</text>
<text x="193.2" y="210.3">2</text>
<text x="245.4" y="210.6">1</text>
</g>
<g font-size="2.5">
<text x="183.2" y="159.7">J. Song</text>
<text x="181" y="164.8">12/17/2014</text>
</g>
<text font-size="2.4" x="123.1" y="158.9">UNLESS OTHERWISE SPECIFIED:</text>
<g font-size="2.2">
<text x="160.1" y="159.7">DRAWN BY</text>
<text x="122.8" y="164.5">DIMENSIONS ARE IN INCHES</text>
<text x="122.8" y="167.1">TOLERANCES:</text>
<text x="163.1" y="164.8">DATE</text>
<text x="122.8" y="169.8">FRACTIONAL</text>
<text x="122.8" y="172.5">ANGULAR: MACH</text>
<text x="145.8" y="172.5">BEND</text>
<text x="122.8" y="175.1">TWO PLACE DECIMAL</text>
<text x="122.8" y="177.8">THREE PLACE DECIMAL</text>
<text x="158.2" y="197.8">COMMENTS:</text>
</g>
<g font-size="2.1">
<text x="171.9" y="170">APPLICATION</text>
<text x="161.1" y="181.3">NEXT ASSY</text>
<text x="160.5" y="192.7">SUBSYSTEM</text>
<text x="126.4" y="204.3">DO NOT SCALE DRAWING</text>
</g>
<g font-size="2">
<text x="122.5" y="183.3">INTERPRET GEOMETRIC</text>
<text x="122.5" y="185.9">TOLERANCING PER:</text>
<text x="122.4" y="189.4">MATERIAL</text>
<text x="122.4" y="196.2">FINISH</text>
</g>
</svg>
